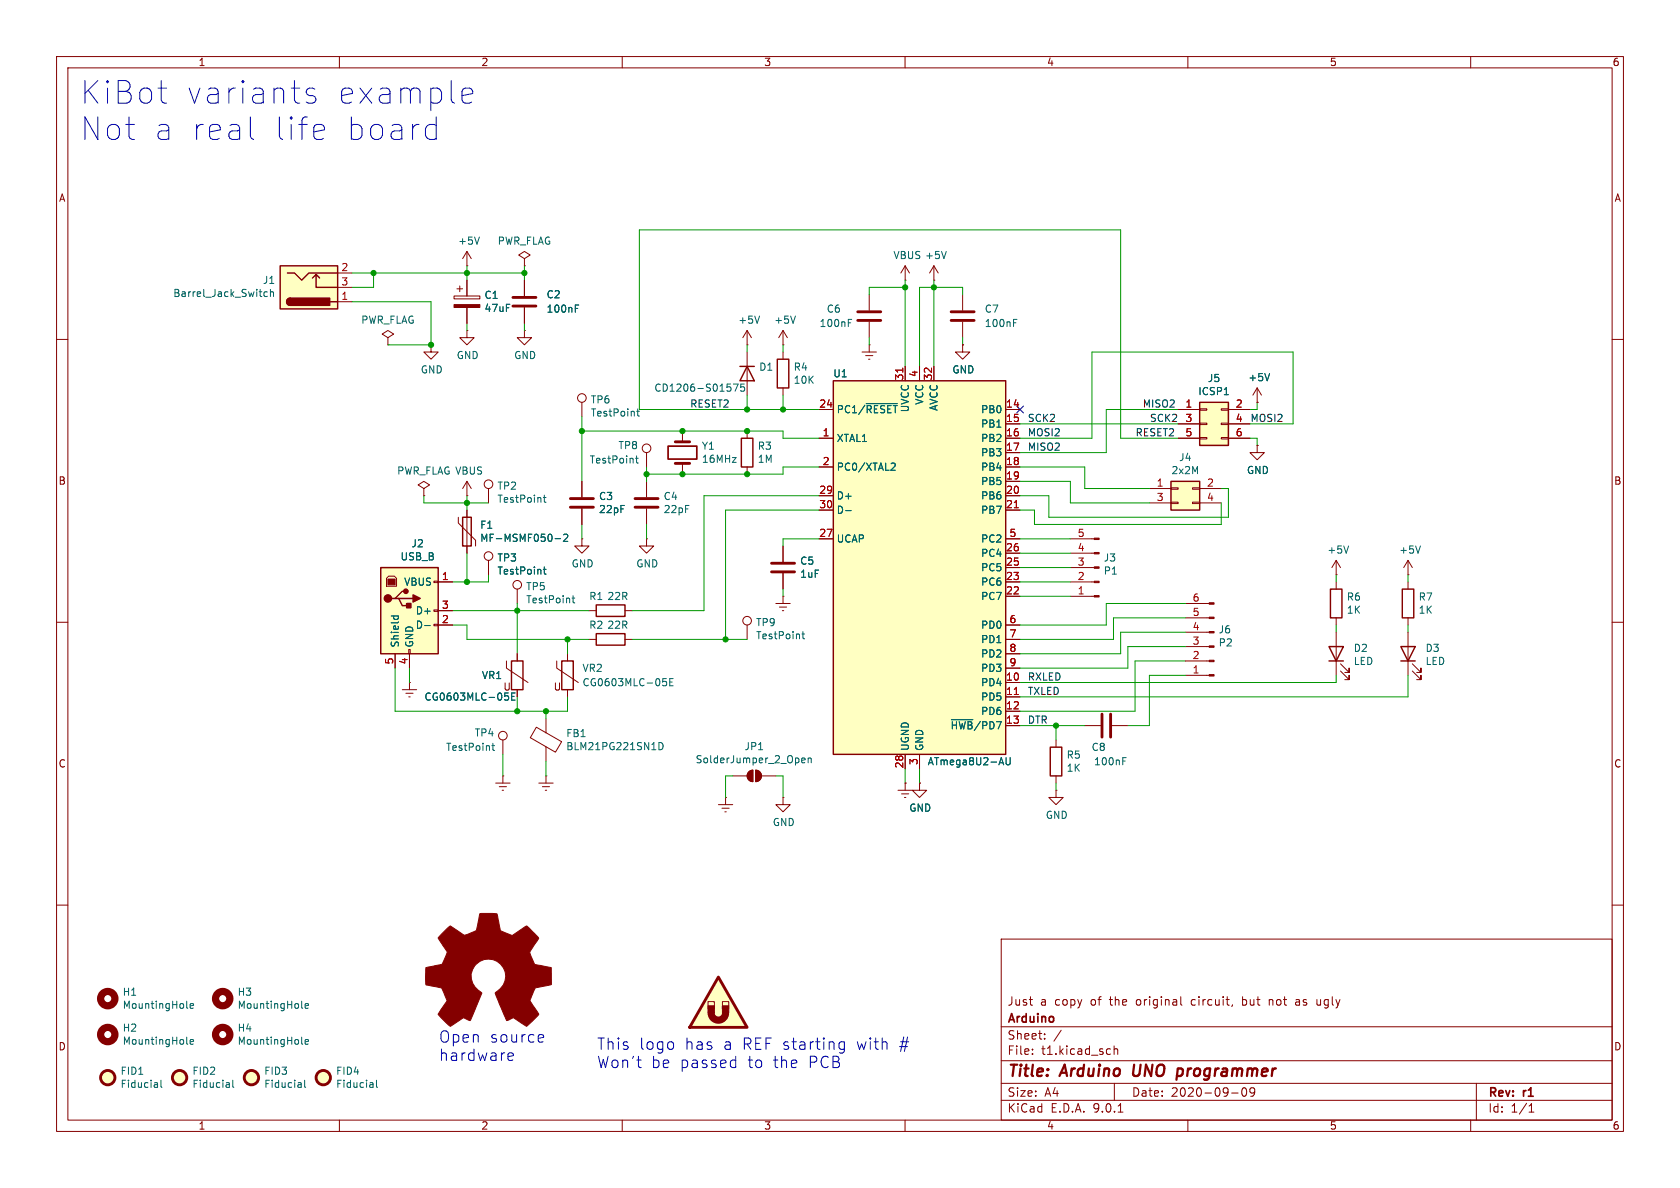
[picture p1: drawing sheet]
<svg xmlns="http://www.w3.org/2000/svg" width="297mm" height="210mm" viewBox="0 0 297 210" stroke-linecap="round" stroke-linejoin="round" font-family="sans-serif">
<g fill="none" stroke="#840000" stroke-width=".18">
<path d="M10 10h277v190h-277zM12 12h273v186h-273zM60 10v2M110 10v2M160 10v2M210 10v2M260 10v2M82.5 47h.1M82.5 58.4v1.3h1.3l-1.3 1.3-1.2-1.3h1.2M82.5 58.4h.1M82.5 44.5l-.7 1.2M82.5 44.5l.8 1.2"/>
<path d="M82.5 44.5v2.5M92.7 49.5v2.8M92.7 54.4v2.8M132.1 58.4l-.8 1.3M132.1 58.4l.7 1.3M132.1 58.4v2.6M138.4 58.4l-.7 1.3M138.4 58.4l.8 1.3M138.4 58.4v2.6M153.7 52.1v2.8M153.7 56.9v2.8M160 49.5h.1"/>
<path d="M160 47l-.7 1.3M160 47l.8 1.3M160 47v2.5M10 60h2M102.9 71.1v2.6M120.6 76.2v1.9M132.1 61h.1M132.1 62.2v7.7M132.1 76.2v1.3M138.4 61h.1M138.4 62.2v1.3M138.4 68.6v1.3"/>
<path d="M152.4 62.2h2.5M153 62.9h1.3M153.5 63.5h.3M153.7 61h.1M153.7 61v1.2M285 60h2M120.6 81.9v1.9M132.1 82.6v1.2M10 110h2M285 110h2M10 160h2M177 166h108v32h-108z"/>
<path d="M182 176.7h.5M182.4 177.7h.1M208.7 176.2v1.3l.3 .2M217.9 177.6l-.2 .3M219.7 176.2v1.5M219.7 177.6l.1 .1M219.8 176.7l-.1 .1M224.4 176.7v1M224.6 176.7l-.2 .1M229.5 176.7l-.4 .1M229.6 177.1h-.4a.29 .29 0 0 0-.2 .3 .29 .29 0 0 0 .2 .3h.4M232.9 177.6h.5"/>
<path d="M285 160h2M60 198v2M110 198v2M160 198v2M177 194.5h108M177 191.5h108M177 187.5h108M177 181.5h108M182.5 186.3v.1M182.5 185.5v.1M184.7 183.6v.1M184.7 182.8v.1"/>
<path d="M187.6 182.1l-1.3 2M196.2 185.4l.1 .1M196.3 186.3l-.1 .1M197 184.9v1.5M197 185.5l.2-.1 .3 .1 .1 .9M197 191.5v3M197.7 196.6h.8M210 198v2M217.7 193.2h1.2M219.7 192.4a.81 .81 0 0 0 .3 1.4l.2-.1 .2-.5-.2-.8M221 192.4v.5l.1 .3h.4l.3-.3M221.7 192.4a.99 .99 0 0 1-.3 1.4h-.3"/>
<path d="M260 198v2M261 191.5v6.5M270.3 196.6h.9M270.3 195.5l.4-.4v1.5"/>
<circle cx="102.9" cy="70.4" r=".76"/>
</g>
<path d="M200.5 188.2l-.2 1.6 .3 .4M208.2 189l.2-.1 .6 .1M208.8 190.1l-.5 .1" fill="none" stroke="#840000" stroke-width=".4"/>
<path d="M84.7 41.9l-.4 1.3M101.7 54.5h.4M101.7 53.9h.6M134.3 55.9l-.4 1.2M140.6 55.9l-.4 1.2M150 57.1h.4M150 56.5h.6M112.6 72.7h.4M112.7 72.3v1.1l.3 .2M129.7 67.9h.8l-.5 1.3M131.6 67.9h-.6l-.1 .6 .2-.1h.4l.1 .2v.4l-.2 .2-.5-.2" fill="none" stroke="#006464" stroke-width=".18"/>
<path d="M90.7 52.6h4M90.7 54.1h4M151.6 55.1h4.1M151.6 56.6h4.1M119.4 78.1h2.5M119.4 81.9h2.5" fill="none" stroke="#840000" stroke-width=".51"/>
<path d="M130.8 64.8h2.5M131.1 77.5h2v5.1h-2zM132.1 64.8l1.2 2.5h-2.5zM137.4 63.5h2v5.1h-2z" fill="none" stroke="#840000" stroke-width=".25"/>
<path d="M118.1 78.9h5.1v2.3h-5.1z" fill="none" stroke="#840000" stroke-width=".3"/>
<path d="M49.5 47h10.2v7.6h-10.2z" fill="#ffffc2"/>
<path d="M49.5 47h10.2v7.6h-10.2zM50.8 48.3h1.3l1.2 1.2 1.3-1.2h5.1M51.3 52.7a.64 .64 0 0 0-.6 .6 .64 .64 0 0 0 .6 .7M55.2 49.1l.7-.6v2.3h3.8M55.9 48.5l.6 .6M58.4 53.3h1.3M99.3 116.8h2v5.1h-2zM105.4 106.9h5.1v2.1h-5.1zM105.4 112h5.1v2h-5.1z" fill="none" stroke="#840000" stroke-width=".25"/>
<g fill="#840000" stroke="#840000" stroke-width=".25">
<path d="M50.9 52.9l.4-.2v1.3a.63 .63 0 0 1-.6-.4 .63 .63 0 0 1 .2-.7z"/>
<path d="M51.3 52.7h7v1.3h-7z"/>
</g>
<g fill="none" stroke="#840000" stroke-width=".18">
<path d="M59.7 53.3h2.5M59.7 50.8h2.5M59.7 48.3h2.5M165.1 49.5h.1M165.1 47l-.8 1.3M165.1 47l.8 1.3M165.1 47v2.5M98.4 116.8v1.3l3.8 2.6M100.3 115.6v1.2M104.1 108h1.3M104.1 113h1.3M110.5 108h1.3"/>
<path d="M110.5 113h1.3M100.3 121.9v1.3M129.5 137.2h2.6M132.4 136.4l.7-.3v2.1a1.02 1.02 0 0 1-.9-.7 1.02 1.02 0 0 1 .2-1.1zM133.6 136.1a1.02 1.02 0 0 1 1 1.1 1.02 1.02 0 0 1-1 1zM134.6 137.2h2.6M158.7 139.7h2.6M160 138.4h.1M160 138.4v1.3M127 142.2h2.5M127.6 142.9h1.3M128.1 143.5h.3"/>
<path d="M128.3 141h.1M128.3 141v1.2M159.4 140.3h1.3M159.9 141h.2"/>
</g>
<path d="M47.3 51.6h-.4l-.2 .2 .1 .6h.5M47.8 51.7l.2-.1h.3l.1 .8M47.8 51.2v1.2M167.3 44.4l-.4 1.3M117.2 120h.6M119 120h-.6v1.2h.6M117.3 120.4h.3l.3 .3-.2 .5h-.4M118.4 120.6h.4M141.7 134.4l.6-.1v-.2l-.4-.1-.2 .2 .1 .6h.5M142.9 134.1l.2-.1 .3 .1v.7M142.9 134v.8" fill="none" stroke="#006464" stroke-width=".18"/>
<g fill="#840000" stroke="#840000" stroke-width=".18">
<path d="M132.4 136.4l.7-.3v2.1a1.02 1.02 0 0 1-.9-.7 1.02 1.02 0 0 1 .2-1.1z"/>
<path d="M133.6 136.1a1.02 1.02 0 0 1 1 1.1 1.02 1.02 0 0 1-1 1z"/>
</g>
<path d="M147.3 67.3h30.5v66.1h-30.5z" fill="#ffffc2"/>
<path d="M147.3 67.3h30.5v66.1h-30.5z" fill="none" stroke="#840000" stroke-width=".25"/>
<g fill="none" stroke="#840000" stroke-width=".18">
<path d="M144.8 72.4h2.5M144.8 77.5h2.5M160 64.8v2.5M162.6 64.8v2.5M165.1 64.8v2.5M177.8 72.4h2.5M177.8 77.5h2.5M177.8 74.9h2.5M144.8 82.6h2.5M144.8 87.6h2.5M144.8 90.2h2.5M144.8 95.3h2.5"/>
<path d="M177.8 82.6h2.5M177.8 87.6h2.5M177.8 90.2h2.5M177.8 95.3h2.5M177.8 80h2.5M177.8 85.1h2.5M177.8 97.8h2.5M177.8 100.3h2.5M177.8 102.9h2.5M177.8 105.4h2.5M177.8 110.5h2.5M177.8 113h2.5"/>
<path d="M177.8 115.6h2.5M177.8 118.1h2.5M160 133.4v2.5M162.6 138.4v1.3h1.2l-1.2 1.3-1.3-1.3h1.3M162.6 138.4h.1M162.6 133.4v2.5M177.8 120.7h2.5M177.8 123.2h2.5M177.8 125.7h2.5M177.8 128.3h2.5"/>
</g>
<path d="M153.1 71.3h5.5M149.5 90.3h1M157.6 81.9h.4l.3 .3-.8 .9h.8M168.2 127.2h3.8M177 133.9l.4 1.3M177.9 133.9v1.1l.2 .2 .4-.1 .1-.1v-1.1" fill="none" stroke="#006464" stroke-width=".18"/>
<path d="M159.6 65.1v.7M179.3 89.8h.7M179.3 122.8h.7" fill="none" stroke="#a90000" stroke-width=".18"/>
<path d="M67.3 100.3h10.2v15.3h-10.2z" fill="#ffffc2"/>
<path d="M67.3 100.3h10.2v15.3h-10.2zM69.8 105.8h.7l.6 1.3h1.3M70.5 105.8h2.5M71.8 104.5h-.7l-1.3 1.3h-.6M235.2 104.1h2v5.1h-2z" fill="none" stroke="#840000" stroke-width=".25"/>
<path d="M68.3 102.2l.4-.3h1l.4 .3v1.4h-1.8zM69.8 115.6v2.5M72.3 114.8h.2v.8h-.2zM72.4 115.6v2.5M76.7 102.7h.8v.3h-.8zM76.7 107.8h.8v.3h-.8zM76.7 110.4h.8v.2h-.8zM77.5 102.9h2.5M77.5 108h2.5M77.5 110.5h2.5M236.2 102.9v1.2M236.2 109.2v1.3" fill="none" stroke="#840000" stroke-width=".18"/>
<path d="M68.6 102.4h1.2v1h-1.2z" fill="#840000" stroke="#840000" stroke-width=".18"/>
<g fill="#840000" stroke="#840000" stroke-width=".25">
<path d="M71.9 106.7h.7v.7h-.7z"/>
<path d="M73 105.2l1.3 .6-1.3 .6z"/>
<circle cx="68.6" cy="105.8" r=".63"/>
<circle cx="71.8" cy="104.5" r=".38"/>
</g>
<path d="M69.2 108.9h1.2M69.6 108.9v.4M70.4 108.9v.4M75.1 110.6h1" fill="none" stroke="#006464" stroke-width=".18"/>
<path d="M207 85.1h5.1v5.1h-5.1z" fill="#ffffc2"/>
<path d="M207 85.1h5.1v5.1h-5.1zM247.6 114.3h2.6l-1.3 2.5zM247.6 116.8h2.6" fill="none" stroke="#840000" stroke-width=".25"/>
<path d="M203.2 86.4h3.8M203.2 88.9h3.8M207 86.2h1.3v.3h-1.3zM207 88.8h1.3v.2h-1.3zM210.8 86.2h1.3v.3h-1.3zM210.8 88.8h1.3v.2h-1.3zM212.1 86.4h3.8M212.1 88.9h3.8M248.9 111.8v7.6M249.7 118.6l1.5 1.5v-.7v.7h-.8M249.7 117.3l1.5 1.6v-.8v.8h-.8" fill="none" stroke="#840000" stroke-width=".18"/>
<path d="M212.1 71.1h5.1v7.6h-5.1z" fill="#ffffc2"/>
<path d="M212.1 71.1h5.1v7.6h-5.1zM81.8 91.4h1.5v5.1h-1.5zM234.9 114.3h2.6l-1.3 2.5zM234.9 116.8h2.6M247.9 104.1h2v5.1h-2zM185.7 132.1h2v5.1h-2z" fill="none" stroke="#840000" stroke-width=".25"/>
<g fill="none" stroke="#840000" stroke-width=".18">
<path d="M68.6 59.7l1-.6-1-.7-1 .7 1 .6v1.3M80.3 52.3h4.5v.5h-4.5zM80.8 51.1h1M81.3 50.5v1.1M82.5 49.5v2.8M82.5 54.4v2.8M92.7 45.7l1-.6-1-.6-1 .6 1 .6v1.3M92.7 47h.1M92.7 58.4v1.3h1.3l-1.3 1.3-1.3-1.3h1.3M92.7 58.4h.1M170.2 52.1v2.8M170.2 56.9v2.8"/>
<path d="M68.6 61h.1M76.2 61v1.2h1.3l-1.3 1.3-1.3-1.3h1.3M76.2 61h.1M170.2 61v1.2h1.2l-1.2 1.3-1.3-1.3h1.3M170.2 61h.1M208.3 72.4h3.8M208.3 74.9h3.8M208.3 77.5h3.8M212.1 72.3h1.3v.2h-1.3zM212.1 74.8h1.3v.3h-1.3zM212.1 77.3h1.3v.3h-1.3zM215.9 72.3h1.3v.2h-1.3z"/>
<path d="M215.9 74.8h1.3v.3h-1.3zM215.9 77.3h1.3v.3h-1.3zM217.2 72.4h3.8M217.2 74.9h3.8M217.2 77.5h3.8M222.2 71.1h.1M222.2 78.7v1.3h1.3l-1.3 1.3-1.2-1.3h1.2M222.2 78.7h.1M222.2 68.6l-.7 1.3M222.2 68.6l.8 1.3M222.2 68.6v2.5M74.9 86.4l1-.7-1-.6-1 .6 1 .7v1.2"/>
<path d="M74.9 87.6h.1M81 91.4v1.1l3.1 3v1M82.5 87.6h.1M82.5 85.1v2.5M82.5 90.2v7.6M82.5 85.1l-.7 1.3M82.5 85.1l.8 1.3M86.4 86.4v2.5M86.4 99.1v2.5M102.9 95.3v1.2h1.2l-1.2 1.3-1.3-1.3h1.3M102.9 95.3h.1M102.9 85.1v2.8"/>
<path d="M102.9 89.9v2.8M114.3 95.3v1.2h1.3l-1.3 1.3-1.3-1.3h1.3M114.3 95.3h.1M114.3 80v2.6M114.3 85.1v2.8M114.3 89.9v2.8M189.2 97.8h4.2M189.2 95.3h4.2M236.2 99.1v2.5M236.2 99.1l-.7 1.2M236.2 99.1l.8 1.2M248.9 99.1l-.7 1.2"/>
<path d="M248.9 99.1l.8 1.2M248.9 99.1v2.5M91.4 104.1v2.6M137.2 106.7h2.5M137.8 107.3h1.3M138.3 108h.3M138.4 105.4h.1M138.4 105.4v1.3M189.2 105.4h4.2M189.2 102.9h4.2M189.2 100.3h4.2M209.5 119.4h4.3"/>
<path d="M209.5 116.8h4.3M209.5 114.3h4.3M209.5 111.8h4.3M209.5 109.2h4.3M209.5 106.7h4.3M236.2 101.6h.1M236.2 111.8v7.6M237 118.6l1.5 1.5v-.7v.7h-.8M237 117.3l1.5 1.6v-.8v.8h-.8M248.9 101.6h.1M248.9 102.9v1.2M248.9 109.2v1.3"/>
<path d="M71.1 121.9h2.6M71.8 122.6h1.2M72.3 123.2h.2M72.4 120.7h.1M72.4 120.7v1.2M87.6 138.4h2.6M88.3 139.1h1.2M88.8 139.7h.2M88.9 137.2h.1M88.9 130.8v2.6M88.9 137.2v1.2M94.8 128.5l4.5 2.6-1.1 1.9-4.4-2.6z"/>
<path d="M95.2 138.4h2.6M95.9 139.1h1.3M96.4 139.7h.2M96.5 137.2h.1M96.5 127v2.5M96.5 132v2.6M96.5 137.2v1.2M186.7 139.7v1.3h1.3l-1.3 1.2-1.3-1.2h1.3M186.7 139.7h.1M186.7 130.8v1.3M186.7 137.2v1.2M191.8 128.3h2.8"/>
<path d="M196.6 128.3h2.8M138.4 141v1.2h1.3l-1.3 1.3-1.2-1.3h1.2M138.4 141h.1"/>
<circle cx="114.3" cy="79.2" r=".76"/>
<circle cx="86.4" cy="98.3" r=".76"/>
<circle cx="86.4" cy="85.6" r=".76"/>
<circle cx="91.4" cy="103.4" r=".76"/>
<circle cx="88.9" cy="130" r=".76"/>
</g>
<g fill="none" stroke="#006464" stroke-width=".18">
<path d="M179.2 57.1h.4M179.2 56.5h.6M216.4 69.8h.8M224.4 66l-.4 1.3M96 87.9h.5M96.2 87.5v1.1l.3 .2M98.1 95.2h1M99.7 94.6l.4-.2 .3 .4-.8 .9h.8M112.4 81h.4M112.5 80.6v1.1l.3 .2M238.4 96.5l-.4 1.3M251.1 96.5l-.4 1.3"/>
<path d="M96 100.6h.5M96.2 100.2v1.1l.3 .2M101.1 105.7h.5M101.3 105.3v1.1l.3 .2M87 131.8h.4M87.1 131.4v1.1l.3 .2M116.5 131.3a.64 .64 0 0 1 .7 .6 .64 .64 0 0 1-.7 .6zM198.5 134.5h.4M198.5 133.9h.6M33 178.1l.2 .2M33.6 177.8l.6-.1v-.2l-.4-.1-.2 .2 .1 .6h.5M53.3 178.1l.2 .2"/>
<path d="M53.9 177.8l.6-.1v-.2l-.4-.1-.2 .2 .1 .6h.5M27.8 191.4l.1 .8M27.9 192.2h-.2M27.9 191.7h-.2M28.5 191v1l.1 .2M33 184.4l.2 .2M33.6 184.2l.6-.1v-.3h-.4l-.2 .1 .1 .6h.5M40.5 191.4l.1 .8M40.6 192.2h-.2M40.6 191.7h-.2M41.2 191v1l.1 .2M53.2 191.4l.1 .8"/>
<path d="M53.3 192.2h-.2M53.3 191.7h-.2M53.3 184.4l.2 .2M53.9 191v1l.1 .2M53.9 184.2l.6-.1v-.3h-.4l-.2 .1 .1 .6h.5M65.9 191.4l.1 .8M66 192.2h-.2M66 191.7h-.2M66.6 191v1l.1 .2"/>
</g>
<g fill="#840000" stroke="#840000" stroke-width=".18">
<path d="M193.4 105.3h.9v.2h-.9z"/>
<path d="M193.4 102.7h.9v.3h-.9z"/>
<path d="M193.4 100.2h.9v.3h-.9z"/>
<path d="M193.4 97.7h.9v.2h-.9z"/>
<path d="M193.4 95.1h.9v.3h-.9z"/>
<path d="M213.8 119.3h.8v.2h-.8z"/>
<path d="M213.8 116.7h.8v.3h-.8z"/>
<path d="M213.8 114.2h.8v.2h-.8z"/>
<path d="M213.8 111.6h.8v.3h-.8z"/>
<path d="M213.8 109.1h.8v.2h-.8z"/>
<path d="M213.8 106.6h.8v.2h-.8z"/>
<path d="M80.3 53.8h4.5v.6h-4.5z"/>
<path d="M78.5 164.7l1.1-1 2.4 1.6a4.7 4.7 0 0 0 2.2-.8l.6-3h2.9a.92 .92 0 0 1 .4 1l.4 2 2.1 .9 2.4-1.7a.97 .97 0 0 1 .8 .6l1.4 1.6-1.5 2.3-.1 .2 .3 .6 .6 1.5 3 .5v3l-2.9 .6-.9 2.3 1.5 2.4-1.4 1.5a.81 .81 0 0 1-.8 .6l-2.2-1.5-1.2 .5-2.1-4.9a3.1 3.1 0 0 0 1.8-3.4 3.1 3.1 0 0 0-2.9-2.6 3.1 3.1 0 0 0-3.1 2.5 3.1 3.1 0 0 0 1.8 3.4l.1 .1-2.1 4.9-1-.4a3.5 3.5 0 0 0-1.7 .9l-.8 .5-2.1-2a.93 .93 0 0 1 .4-.9l1.1-1.6-.8-2.1a3.7 3.7 0 0 0-1.9-.5l-1-.3v-2.8a.87 .87 0 0 1 .9-.3l2-.5 .6-1.3a.82 .82 0 0 0 0-1.2l-1.4-2.1z"/>
</g>
<g fill="none" stroke="#840000" stroke-width=".51">
<path d="M168.1 55.1h4.1M168.1 56.6h4.1M100.8 88.1h4.1M100.8 89.7h4.1M112.3 88.1h4M112.3 89.7h4M194.8 126.2v4.1M196.3 126.2v4.1"/>
<circle cx="19" cy="190.5" r="1.27"/>
<circle cx="31.7" cy="190.5" r="1.27"/>
<circle cx="44.4" cy="190.5" r="1.27"/>
<circle cx="57.1" cy="190.5" r="1.27"/>
</g>
<g fill="#ffffc2" stroke="#ffffc2" stroke-width=".18">
<circle cx="19" cy="190.5" r="1.27"/>
<circle cx="44.4" cy="190.5" r="1.27"/>
<circle cx="31.7" cy="190.5" r="1.27"/>
<circle cx="57.1" cy="190.5" r="1.27"/>
</g>
<g fill="none" stroke="#840000" stroke-width="1.3">
<circle cx="19" cy="176.5" r="1.27"/>
<circle cx="39.4" cy="176.5" r="1.27"/>
<circle cx="19" cy="182.9" r="1.27"/>
<circle cx="39.4" cy="182.9" r="1.27"/>
</g>
<g fill="#ffffc2">
<path d="M127 172.7l5.1 8.9h-10.2z"/>
<path d="M125.2 177.1h1.1v1.2h-1.1z"/>
<path d="M127.7 177.1h1.1v1.2h-1.1z"/>
</g>
<path d="M136.4 99.6h4.1M136.4 101.1h4.1M127 172.7l5.1 8.9h-10.2z" fill="none" stroke="#840000" stroke-width=".51"/>
<g fill="none" stroke="#840000" stroke-width=".18">
<path d="M82.5 49.5v2.8M82.5 54.4v2.8M92.7 49.5v2.8M92.7 54.4v2.8M144.8 72.4h2.5M144.8 77.5h2.5M160 64.8v2.5M162.6 64.8v2.5M165.1 64.8v2.5M170.2 61h.1M177.8 72.4h2.5M177.8 77.5h2.5"/>
<path d="M177.8 74.9h2.5M208.3 72.4h3.8M208.3 77.5h3.8M208.3 74.9h3.8M217.2 72.4h3.8M217.2 77.5h3.8M217.2 74.9h3.8M222.2 71.1h.1M222.2 78.7h.1M82.5 90.2v1.2M82.5 96.5v1.3M86.4 99.1v2.5"/>
<path d="M102.9 85.1v2.8M102.9 89.9v2.8M138.4 96.5v2.8M144.8 82.6h2.5M144.8 87.6h2.5M144.8 90.2h2.5M144.8 95.3h2.5M177.8 82.6h2.5M177.8 87.6h2.5M177.8 90.2h2.5M177.8 95.3h2.5M177.8 80h2.5"/>
<path d="M177.8 85.1h2.5M177.8 97.8h2.5M69.8 115.6v2.5M72.4 115.6v2.5M77.5 102.9h2.5M77.5 110.5h2.5M77.5 108h2.5M89.5 116.8v1.3l3.8 2.6M91.4 115.6v1.2M132.1 110.5v2.5M138.4 101.3v2.8M177.8 100.3h2.5"/>
<path d="M177.8 102.9h2.5M177.8 105.4h2.5M177.8 110.5h2.5M177.8 113h2.5M177.8 115.6h2.5M177.8 118.1h2.5M91.4 121.9v1.3M160 138.4h.1M160 133.4v2.5M162.6 138.4h.1M162.6 133.4v2.5M177.8 120.7h2.5"/>
<path d="M177.8 123.2h2.5M177.8 125.7h2.5M177.8 128.3h2.5M125.2 177.1h1.1v1.2h-1.1zM127.7 177.1h1.1v1.2h-1.1z"/>
<circle cx="132.1" cy="109.7" r=".76"/>
</g>
<g fill="#840000" stroke="#840000" stroke-width=".18">
<path d="M125.2 177.8h1.1v1.3h-1.1z"/>
<path d="M127.7 177.8h1.1v1.3h-1.1z"/>
</g>
<path d="M125.7 179.1a1.27 1.27 0 0 0 1.3 1.2 1.27 1.27 0 0 0 1.3-1.2" fill="none" stroke="#840000" stroke-width="1.3"/>
<g fill="none" stroke="#006464" stroke-width=".18">
<path d="M101.7 54.5h.4M101.7 53.9h.6M153.1 71.3h5.5M216.4 69.8h.8M224.4 66l-.4 1.3M98.1 95.2h1M99.7 94.6l.4-.2 .3 .4-.8 .9h.8M149.5 90.3h1M157.6 81.9h.4l.3 .3-.8 .9h.8M69.2 108.9h1.2M69.6 108.9v.4M70.4 108.9v.4"/>
<path d="M75.1 110.6h1M96 100.6h.5M96.2 100.2v1.1l.3 .2M141.8 112.1h.5M141.9 111.7v1l.4 .2M89.4 123h.3l.2 .2-.1 .5-.4 .1M90.5 123.1h.4M91.1 122.5h-.6v1.3h.6M168.2 127.2h3.8M177 133.9l.4 1.3M177.9 133.9v1.1l.2 .2 .4-.1 .1-.1v-1.1"/>
</g>
<path d="M90.4 116.8h2.1v5.1h-2.1z" fill="none" stroke="#840000" stroke-width=".25"/>
<g fill="none" stroke="#009600" stroke-width=".18">
<path d="M62.2 48.3h30.5M62.2 53.3h14v7.7h-7.6M66 48.3v2.5h-3.8M82.5 47v2.5M82.5 57.2v1.2M92.7 47v2.5M92.7 57.2v1.2M153.7 59.7v1.3M160 50.8h-6.3v1.3M160 49.5v15.3M165.1 49.5v15.3M170.2 52.1v-1.3h-7.6v14"/>
<path d="M170.2 59.7v1.3M102.9 76.2h35.5v1.3h6.4M102.9 73.7v11.4M132.1 61v1.2M132.1 69.9v2.5M138.4 61v1.2M138.4 69.9v2.5M144.8 72.4h-31.8v-31.8h85.1v36.9h10.2M180.3 74.9h28M208.3 72.4h-12.7v7.6h-15.3M221 74.9h7.6v-12.7h-35.6v15.3h-12.7M221 77.5h1.2v1.2"/>
<path d="M222.2 71.1v1.3h-1.2M74.9 87.6v1.3h11.5M82.5 87.6v2.6M82.5 97.8v5.1M102.9 92.7v2.6M114.3 82.6v2.5M114.3 92.7v2.6M144.8 90.2h-16.5v22.8M144.8 82.6h-6.4v1.2h-24.1M144.8 95.3h-6.4v1.2M144.8 87.6h-20.3v20.4h-12.7M180.3 85.1h8.9v3.8h14"/>
<path d="M180.3 97.8h8.9M180.3 82.6h11.5v3.8h11.4M180.3 95.3h8.9M215.9 86.4h1.3v5h-31.8v-3.8h-5.1M215.9 88.9v3.8h-33v-2.5h-2.6M69.8 118.1v7.6h30.5v-2.5M72.4 118.1v2.6M80 110.5h2.5v2.5h21.6M80 108h24.1M86.4 101.6v1.3h-6.4M91.4 106.7v8.9M100.3 113v2.6"/>
<path d="M111.8 113h20.3M138.4 104.1v1.3M180.3 102.9h8.9M180.3 100.3h8.9M180.3 105.4h8.9M209.5 106.7h-13.9v3.8h-15.3M209.5 109.2h-12.7v3.8h-16.5M209.5 116.8h-8.8v8.9h-20.4M209.5 111.8h-11.4v3.8h-17.8M209.5 114.3h-10.1v3.8h-19.1M209.5 119.4h-6.3v8.9h-3.8M236.2 101.6v1.3"/>
<path d="M236.2 110.5v1.3M236.2 119.4v1.3h-55.9M248.9 101.6v1.3M248.9 110.5v1.3M248.9 119.4v3.8h-68.6M88.9 133.4v3.8M91.4 123.2v2.5M96.5 125.7v1.3M96.5 134.6v2.6M129.5 137.2h-1.2v3.8M137.2 137.2h1.2v3.8M160 135.9v2.5"/>
<path d="M162.6 135.9v2.5M180.3 128.3h11.5M186.7 128.3v2.5M186.7 138.4v1.3"/>
</g>
<path d="M179.7 71.8l1.2 1.2M180.9 71.8l-1.2 1.2" fill="none" stroke="#000084" stroke-width=".18"/>
<g fill="none" stroke="#0000c2" stroke-width=".18">
<path d="M27.9 15.6h1.6M28.7 18l.4 .2h.4M55.7 15.8l-.4-.2h-.6l-.4 .2-.2 .3 .2 .6 1.4 .4 .1 .4-.1 .5-.4 .2h-.8l-.4-.2M81.7 16.9l1.9-.4v-.4l-.2-.3-.4-.2h-.8l-.3 .2-.2 .3v1.6l.2 .3 .3 .2h.8l.4-.2M44.3 20.7v3.4l.2 .4 .3 .2M56 22h.8l.4 .2 .2 .4v.3l-1.9 .4M57.2 24.5l-.4 .2h-.8M75.4 24.3l.6 .4h.7l.4-.2M77.1 22.2l-.4-.2h-.7l-.6 .4M77.1 20.7v4M89.9 187.4l.2 .1 .6-.1M89.9 186.2l.6-.1 .2 .1 .1 .4-1 .2"/>
<path d="M95.4 182.9l.6 .1 .1 .4-.9 .2M96 184.1l-.6 .1M129.9 187.4l.2 .1M130.1 186.7v2M130.1 188.6l-.2 .1M148.3 185.1l.4 .4 .6-.1M149.3 184.2l-.1 1.8M149.3 184.3l-.6-.1-.4 .3"/>
</g>
<path d="M159.6 65.1v.7M179.3 89.8h.7M179.3 122.8h.7" fill="none" stroke="#a90000" stroke-width=".18"/>
<g fill="#009600" stroke="#009600" stroke-width=".18">
<circle cx="91.4" cy="125.7" r=".46"/>
<circle cx="96.5" cy="125.7" r=".46"/>
<circle cx="100.3" cy="113" r=".46"/>
<circle cx="91.4" cy="108" r=".46"/>
<circle cx="128.3" cy="113" r=".46"/>
<circle cx="138.4" cy="72.4" r=".46"/>
<circle cx="132.1" cy="72.4" r=".46"/>
<circle cx="132.1" cy="83.8" r=".46"/>
<circle cx="82.5" cy="48.3" r=".46"/>
<circle cx="66" cy="48.3" r=".46"/>
<circle cx="102.9" cy="76.2" r=".46"/>
<circle cx="82.5" cy="102.9" r=".46"/>
<circle cx="82.5" cy="88.9" r=".46"/>
<circle cx="132.1" cy="76.2" r=".46"/>
<circle cx="92.7" cy="48.3" r=".46"/>
<circle cx="76.2" cy="61" r=".46"/>
<circle cx="186.7" cy="128.3" r=".46"/>
<circle cx="160" cy="50.8" r=".46"/>
<circle cx="165.1" cy="50.8" r=".46"/>
<circle cx="120.6" cy="76.2" r=".46"/>
<circle cx="114.3" cy="83.8" r=".46"/>
<circle cx="120.6" cy="83.8" r=".46"/>
</g>
<g font-size="5.6" fill="#0000c2">
<text x="14" y="18.7">KiBot</text>
<text x="32.4" y="18.7">variants</text>
<text x="58.9" y="18.7">example</text>
<text x="14" y="25.2">Not</text>
<text x="26.7" y="25.2">a real</text>
<text x="47.3" y="25.2">life</text>
<text x="59.7" y="25.2">board</text>
</g>
<g font-size="2.8" fill="#0000c2">
<text x="77.5" y="184.5">Open</text>
<text x="86.5" y="184.5">source</text>
<text x="105.4" y="185.7">This</text>
<text x="112.9" y="185.7">logo</text>
<text x="121" y="185.7">has</text>
<text x="127.8" y="185.7">a REF starting</text>
<text x="151.5" y="185.7">with</text>
<text x="159.1" y="185.7">#</text>
<text x="77.5" y="187.7">hardware</text>
<text x="105.4" y="189">Won't</text>
<text x="115" y="189">be</text>
<text x="120.1" y="189">passed</text>
<text x="132.1" y="189">to</text>
<text x="136.7" y="189">the</text>
<text x="143" y="189">PCB</text>
</g>
<g font-size="2.8" fill="#840000">
<text x="178" y="190.9">Title:</text>
<text x="187.7" y="190.9">Arduino</text>
<text x="201.1" y="190.9">UNO</text>
<text x="209.7" y="190.9">programmer</text>
</g>
<g font-size="2.1" fill="#840000">
<text x="178" y="178">Just</text>
<text x="183.9" y="178">a</text>
<text x="186.5" y="178">copy</text>
<text x="193" y="178">of</text>
<text x="196.5" y="178">the</text>
<text x="201.3" y="178">original</text>
<text x="211.2" y="178">circuit,</text>
<text x="220.3" y="178">but</text>
<text x="225.2" y="178">not</text>
<text x="230.1" y="178">as</text>
<text x="233.9" y="178">ugly</text>
<text x="178" y="184">Sheet:</text>
<text x="178" y="181.2">Arduino</text>
<text x="178" y="186.7">File:</text>
<text x="184.1" y="186.7">t1.kicad_sch</text>
<text x="178" y="196.9">KiCad</text>
<text x="178" y="194.1">Size:</text>
<text x="184.7" y="194.1">A4</text>
<text x="185.7" y="196.9">E.D.A.</text>
<text x="193.3" y="196.9">9.0.1</text>
<text x="200" y="194.1">Date:</text>
<text x="207" y="194.1">2020-09-09</text>
<text x="263" y="194.3">Rev:</text>
<text x="263" y="196.9">Id:</text>
<text x="267.1" y="196.9">1/1</text>
<text x="269.4" y="194.3">r1</text>
</g>
<g font-size="1.8" fill="#840000">
<text x="35" y="11.9">1</text>
<text x="85" y="11.9">2</text>
<text x="135" y="11.9">3</text>
<text x="185" y="11.9">4</text>
<text x="235" y="11.9">5</text>
<text x="285" y="11.9">6</text>
<text x="10.3" y="35.9">A</text>
<text x="285.3" y="35.9">A</text>
<text x="10.3" y="85.9">B</text>
<text x="285.3" y="85.9">B</text>
<text x="97.8" y="122.3">U</text>
<text x="10.3" y="135.9">C</text>
<text x="285.3" y="135.9">C</text>
<text x="10.3" y="185.9">D</text>
<text x="285.3" y="185.9">D</text>
<text x="35" y="199.9">1</text>
<text x="85" y="199.9">2</text>
<text x="135" y="199.9">3</text>
<text x="185" y="199.9">4</text>
<text x="235" y="199.9">5</text>
<text x="285" y="199.9">6</text>
</g>
<g font-size="1.8" fill="#006464">
<text x="80.9" y="43.5">+5V</text>
<text x="87.9" y="43.5">PWR_FLAG</text>
<text x="157.9" y="46">VBUS +5V</text>
<text x="30.5" y="52.7">Barrel_Jack_Switch</text>
<text x="46.4" y="50.4">J1</text>
<text x="85.6" y="53">C1</text>
<text x="96.5" y="52.9">C2</text>
<text x="63.8" y="57.4">PWR_FLAG</text>
<text x="85.6" y="55.3">47uF</text>
<text x="96.5" y="55.5">100nF</text>
<text x="130.4" y="57.4">+5V</text>
<text x="136.8" y="57.4">+5V</text>
<text x="144.8" y="58">100nF</text>
<text x="146.1" y="55.5">C6</text>
<text x="174" y="55.5">C7</text>
<text x="174" y="58">100nF</text>
<text x="80.6" y="63.7">GND</text>
<text x="90.8" y="63.7">GND</text>
<text x="134.1" y="65.7">D1</text>
<text x="140.2" y="65.7">R4</text>
<text x="74.3" y="66.2">GND</text>
<text x="104.4" y="71.5">TP6</text>
<text x="115.6" y="69.4">CD1206-S01575</text>
<text x="140.2" y="68">10K</text>
<text x="147.2" y="66.9">U1</text>
<text x="163.4" y="71.6" transform="rotate(-90 163.4 71.6)">VCC</text>
<text x="168.3" y="66.2">GND</text>
<text x="211.7" y="70.1">ICSP1</text>
<text x="213.4" y="67.7">J5</text>
<text x="220.6" y="67.6">+5V</text>
<text x="104.4" y="73.8">TestPoint</text>
<text x="147.8" y="73.3">PC1/~{RESET}</text>
<text x="160.9" y="73" transform="rotate(-90 160.9 73)">UVCC</text>
<text x="166" y="72.7" transform="rotate(-90 166 72.7)">AVCC</text>
<text x="173.3" y="73.3">PB0</text>
<text x="173.3" y="75.8">PB1</text>
<text x="104.1" y="82.1">TestPoint</text>
<text x="109.2" y="79.6">TP8</text>
<text x="124" y="79.7">Y1</text>
<text x="124" y="82">16MHz</text>
<text x="133.9" y="79.7">R3</text>
<text x="133.9" y="82">1M</text>
<text x="147.8" y="78.3">XTAL1</text>
<text x="147.8" y="83.4">PC0/XTAL2</text>
<text x="173.3" y="78.3">PB2</text>
<text x="173.3" y="80.9">PB3</text>
<text x="173.3" y="83.4">PB4</text>
<text x="208.4" y="81.7">J4</text>
<text x="220.3" y="84">GND</text>
<text x="70.1" y="84.1">PWR_FLAG VBUS</text>
<text x="87.8" y="86.8">TP2</text>
<text x="87.8" y="89.1">TestPoint</text>
<text x="105.8" y="88.6">C3</text>
<text x="117.2" y="88.6">C4</text>
<text x="147.8" y="88.5">D+</text>
<text x="173.3" y="86">PB5</text>
<text x="173.3" y="88.5">PB6</text>
<text x="207" y="84">2x2M</text>
<text x="84.8" y="93.7">F1</text>
<text x="84.8" y="96">MF-MSMF050-2</text>
<text x="105.8" y="90.9">22pF</text>
<text x="117.2" y="90.9">22pF</text>
<text x="147.8" y="91">D-</text>
<text x="173.3" y="91">PB7</text>
<text x="70.7" y="99.3">USB_B</text>
<text x="72.6" y="97">J2</text>
<text x="87.8" y="99.5">TP3</text>
<text x="87.8" y="101.8">TestPoint</text>
<text x="101" y="100.5">GND</text>
<text x="112.4" y="100.5">GND</text>
<text x="141.4" y="100">C5</text>
<text x="147.8" y="96.1">UCAP</text>
<text x="173.3" y="96.1">PC2</text>
<text x="173.3" y="98.7">PC4</text>
<text x="173.3" y="101.2">PC5</text>
<text x="195" y="99.5">J3</text>
<text x="195" y="101.8">P1</text>
<text x="234.6" y="98.1">+5V</text>
<text x="247.3" y="98.1">+5V</text>
<text x="71.4" y="103.7">VBUS</text>
<text x="92.9" y="104.5">TP5</text>
<text x="92.9" y="106.9">TestPoint</text>
<text x="104.1" y="106.3">R1</text>
<text x="107.3" y="106.3">22R</text>
<text x="141.4" y="102.3">1uF</text>
<text x="173.3" y="103.7">PC6</text>
<text x="173.3" y="106.3">PC7</text>
<text x="238" y="106.4">R6</text>
<text x="250.7" y="106.4">R7</text>
<text x="73.4" y="108.8">D+</text>
<text x="73.4" y="111.4">D-</text>
<text x="104.1" y="111.4">R2</text>
<text x="107.3" y="111.4">22R</text>
<text x="133.6" y="110.9">TP9</text>
<text x="133.6" y="113.2">TestPoint</text>
<text x="173.3" y="111.4">PD0</text>
<text x="173.3" y="113.9">PD1</text>
<text x="215.4" y="112.2">J6</text>
<text x="238" y="108.7">1K</text>
<text x="250.7" y="108.7">1K</text>
<text x="70.7" y="114.6" transform="rotate(-90 70.7 114.6)">Shield</text>
<text x="73.3" y="114.6" transform="rotate(-90 73.3 114.6)">GND</text>
<text x="102.9" y="119">VR2</text>
<text x="173.3" y="116.4">PD2</text>
<text x="173.3" y="119">PD3</text>
<text x="215.4" y="114.5">P2</text>
<text x="239.2" y="115.4">D2</text>
<text x="239.2" y="117.8">LED</text>
<text x="251.9" y="115.4">D3</text>
<text x="251.9" y="117.8">LED</text>
<text x="74.9" y="124.1">CG0603MLC-05E</text>
<text x="85.1" y="120.2">VR1</text>
<text x="88.9" y="122.3">U</text>
<text x="102.9" y="121.5">CG0603MLC-05E</text>
<text x="173.3" y="121.5">PD4</text>
<text x="173.3" y="124.1">PD5</text>
<text x="83.8" y="130.4">TP4</text>
<text x="100" y="130.5">FB1</text>
<text x="168" y="129.1">~{HWB}/PD7</text>
<text x="173.3" y="126.6">PD6</text>
<text x="78.7" y="132.9">TestPoint</text>
<text x="100" y="132.8">BLM21PG221SN1D</text>
<text x="122.9" y="135.1">SolderJumper_2_Open</text>
<text x="131.5" y="132.8">JP1</text>
<text x="160.9" y="132.8" transform="rotate(-90 160.9 132.8)">UGND</text>
<text x="163.4" y="132.8" transform="rotate(-90 163.4 132.8)">GND</text>
<text x="163.9" y="135.5">ATmega8U2-AU</text>
<text x="188.5" y="134.3">R5</text>
<text x="188.5" y="136.6">1K</text>
<text x="192.9" y="132.9">C8</text>
<text x="193.3" y="135.5">100nF</text>
<text x="160.7" y="143.7">GND</text>
<text x="136.5" y="146.2">GND</text>
<text x="184.8" y="145">GND</text>
<text x="21.6" y="176.2">H1</text>
<text x="21.6" y="178.5">MountingHole</text>
<text x="41.9" y="176.2">H3</text>
<text x="41.9" y="178.5">MountingHole</text>
<text x="21.6" y="182.6">H2</text>
<text x="21.6" y="184.9">MountingHole</text>
<text x="41.9" y="182.6">H4</text>
<text x="41.9" y="184.9">MountingHole</text>
<text x="21.2" y="190.2">FID1</text>
<text x="33.9" y="190.2">FID2</text>
<text x="46.6" y="190.2">FID3</text>
<text x="59.3" y="190.2">FID4</text>
<text x="21.2" y="192.5">Fiducial</text>
<text x="33.9" y="192.5">Fiducial</text>
<text x="46.6" y="192.5">Fiducial</text>
<text x="59.3" y="192.5">Fiducial</text>
</g>
<g font-size="1.8" fill="#a90000">
<text x="60.3" y="53.1">1</text>
<text x="60.3" y="50.5">3</text>
<text x="60.3" y="48">2</text>
<text x="159.8" y="67.4" transform="rotate(-90 159.8 67.4)">31</text>
<text x="162.3" y="66.7" transform="rotate(-90 162.3 66.7)">4</text>
<text x="164.8" y="67.4" transform="rotate(-90 164.8 67.4)">32</text>
<text x="144.7" y="72.1">24</text>
<text x="145.3" y="77.2">1</text>
<text x="177.8" y="72.1">14</text>
<text x="177.8" y="74.7">15</text>
<text x="177.8" y="77.2">16</text>
<text x="209.5" y="72.1">1</text>
<text x="209.5" y="74.7">3</text>
<text x="209.5" y="77.2">5</text>
<text x="218.4" y="72.1">2</text>
<text x="218.4" y="74.7">4</text>
<text x="218.4" y="77.2">6</text>
<text x="145.3" y="82.3">2</text>
<text x="177.8" y="79.8">17</text>
<text x="177.8" y="82.3">18</text>
<text x="144.7" y="87.4">29</text>
<text x="144.7" y="89.9">30</text>
<text x="177.8" y="84.8">19</text>
<text x="177.8" y="87.4">20</text>
<text x="177.8" y="89.9">21</text>
<text x="204.4" y="86.1">1</text>
<text x="204.4" y="88.6">3</text>
<text x="213.3" y="86.1">2</text>
<text x="213.3" y="88.6">4</text>
<text x="144.7" y="95">27</text>
<text x="178.4" y="95">5</text>
<text x="190.4" y="95">5</text>
<text x="177.8" y="97.5">26</text>
<text x="177.8" y="100.1">25</text>
<text x="190.4" y="100.1">3</text>
<text x="190.4" y="97.5">4</text>
<text x="78" y="102.6">1</text>
<text x="78" y="107.7">3</text>
<text x="177.8" y="102.6">23</text>
<text x="177.8" y="105.2">22</text>
<text x="190.4" y="105.2">1</text>
<text x="190.4" y="102.6">2</text>
<text x="210.7" y="106.4">6</text>
<text x="78" y="110.2">2</text>
<text x="178.4" y="110.2">6</text>
<text x="178.4" y="112.8">7</text>
<text x="210.7" y="111.5">4</text>
<text x="210.7" y="109">5</text>
<text x="69.6" y="117.5" transform="rotate(-90 69.6 117.5)">5</text>
<text x="72.1" y="117.5" transform="rotate(-90 72.1 117.5)">4</text>
<text x="178.4" y="115.3">8</text>
<text x="178.4" y="117.9">9</text>
<text x="210.7" y="119.1">1</text>
<text x="210.7" y="116.6">2</text>
<text x="210.7" y="114">3</text>
<text x="177.8" y="120.4">10</text>
<text x="177.8" y="122.9">11</text>
<text x="177.8" y="125.5">12</text>
<text x="177.8" y="128">13</text>
<text x="159.8" y="135.9" transform="rotate(-90 159.8 135.9)">28</text>
<text x="162.3" y="135.3" transform="rotate(-90 162.3 135.3)">3</text>
</g>
<g font-size="1.8" fill="#0f0f0f">
<text x="121.9" y="72.1">RESET2</text>
<text x="181.6" y="77.2">MOSI2</text>
<text x="181.6" y="74.7">SCK2</text>
<text x="200.7" y="77.2">RESET2</text>
<text x="201.9" y="72.1">MISO2</text>
<text x="203.2" y="74.7">SCK2</text>
<text x="221" y="74.7">MOSI2</text>
<text x="181.6" y="79.7">MISO2</text>
<text x="181.6" y="122.9">TXLED</text>
<text x="181.6" y="120.4">RXLED</text>
<text x="181.6" y="128">DTR</text>
</g>
</svg>
